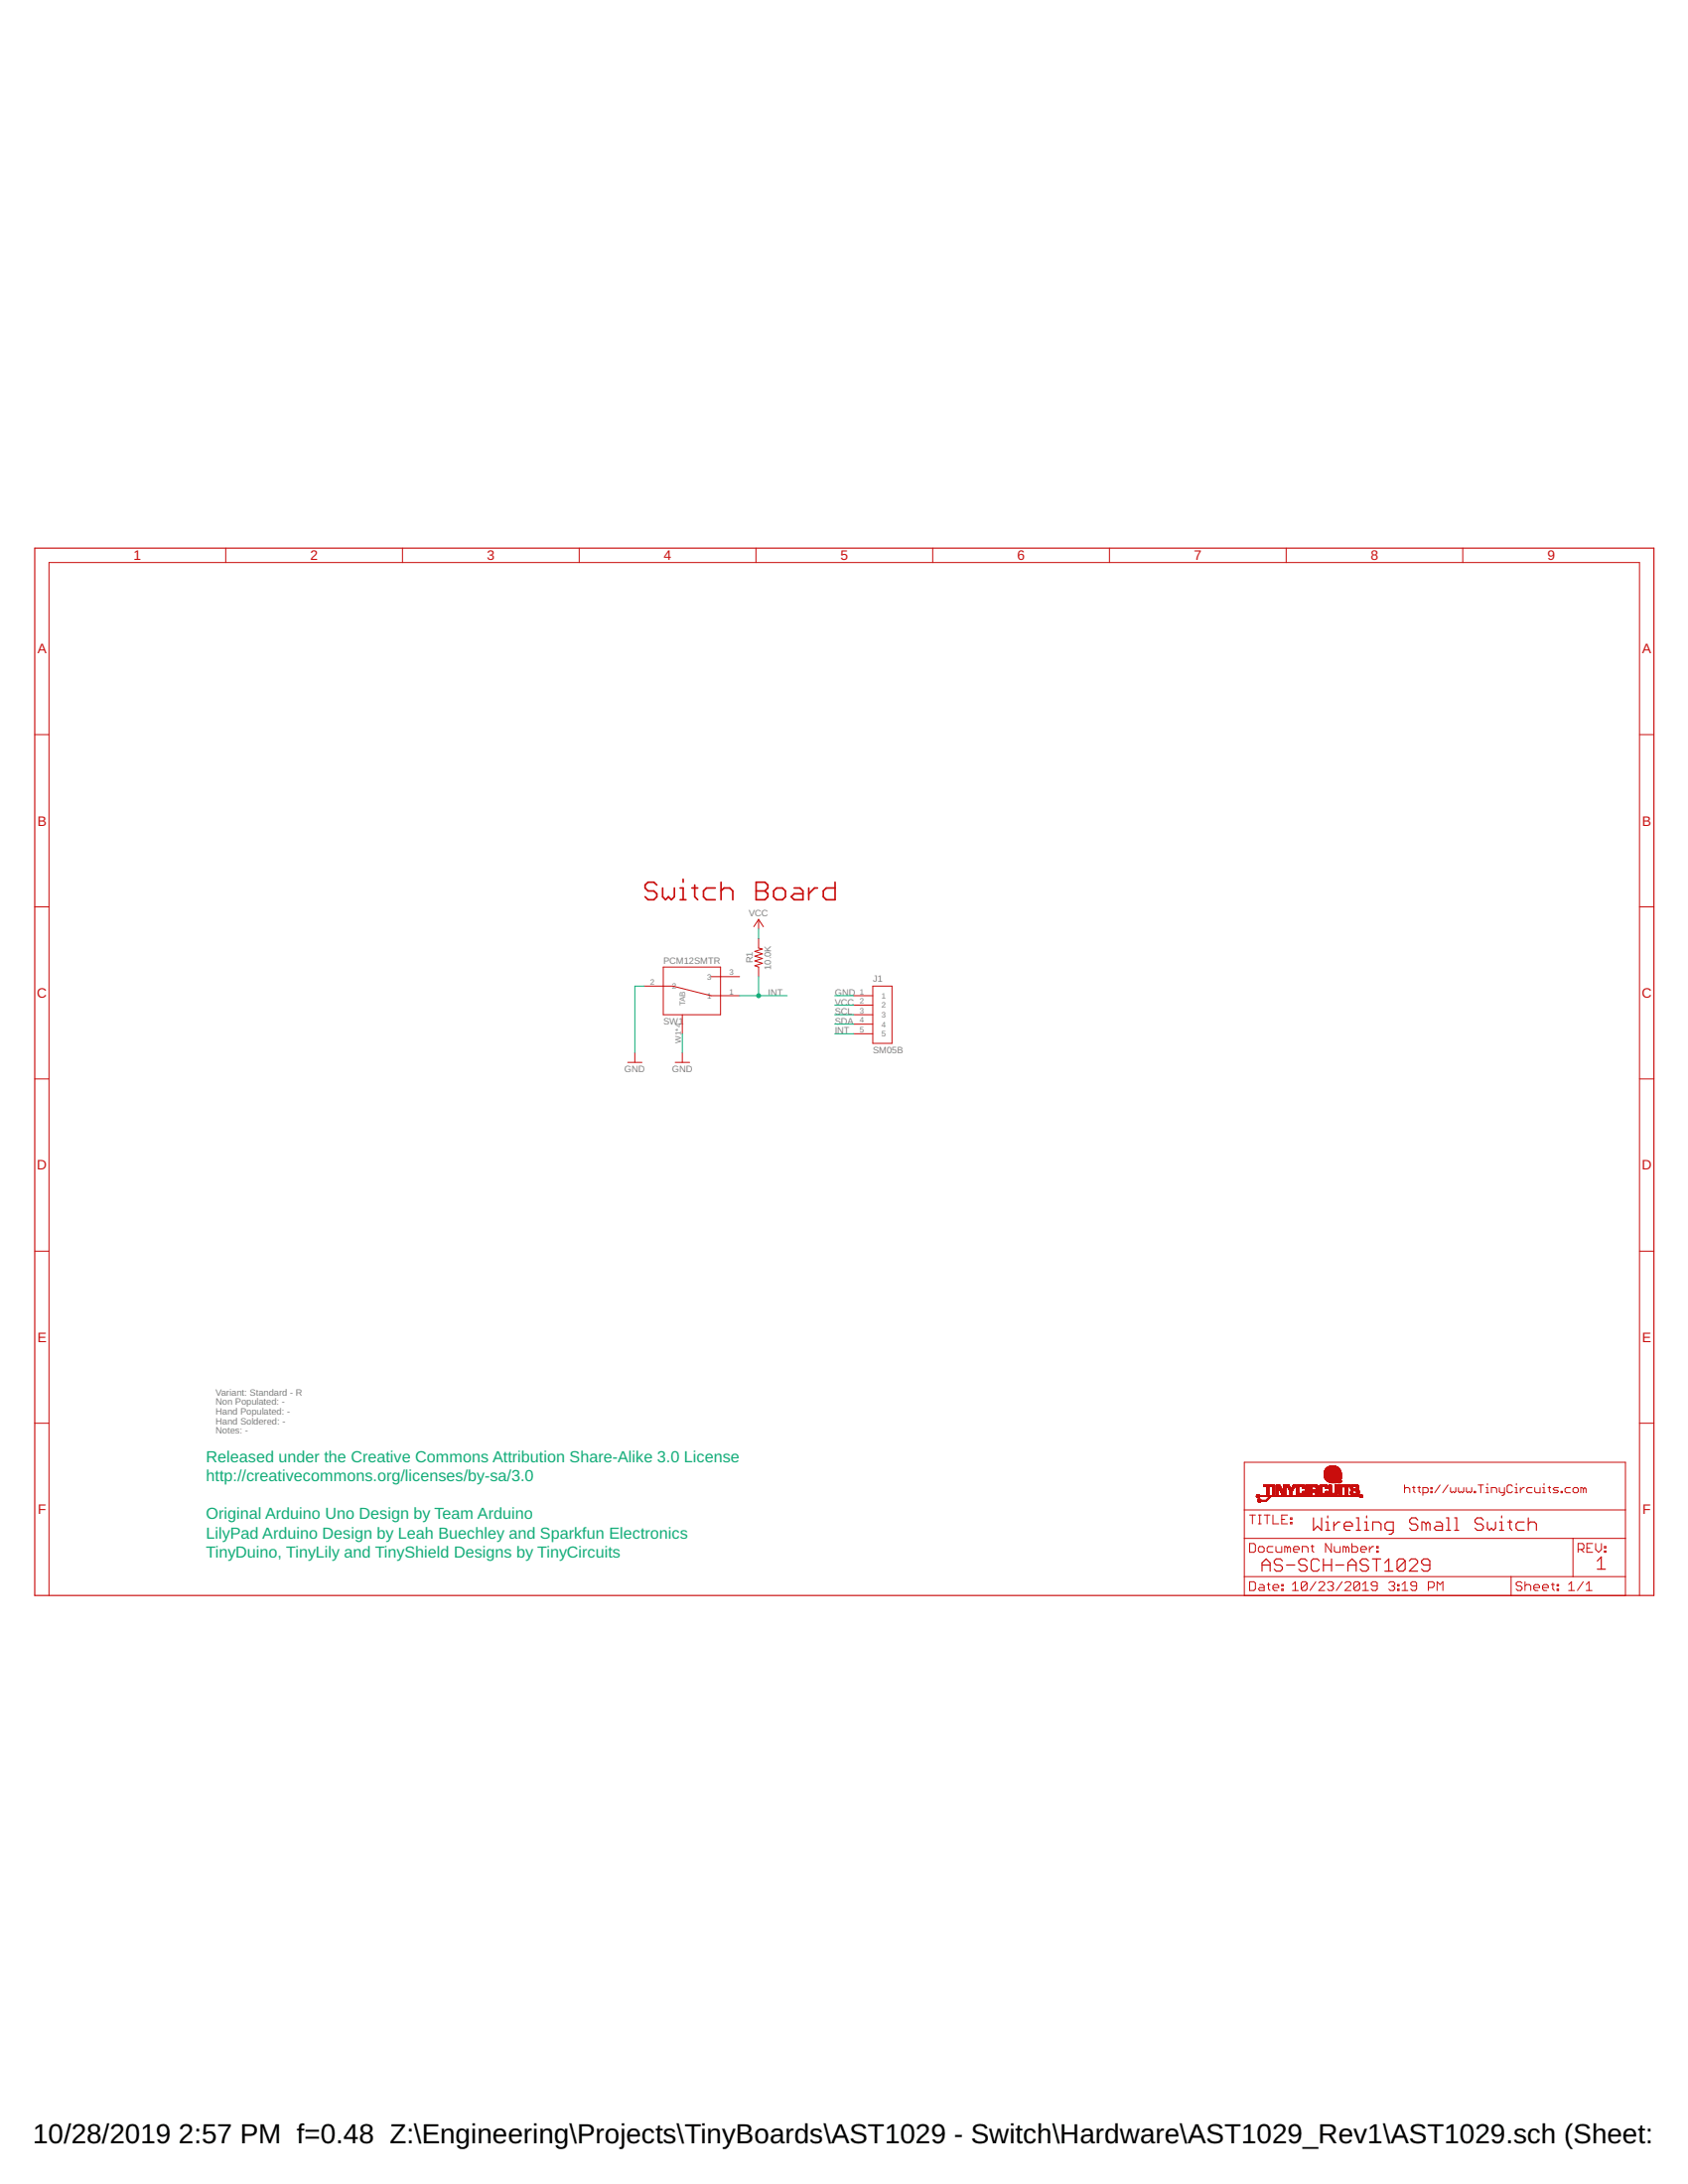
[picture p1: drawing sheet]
<svg xmlns="http://www.w3.org/2000/svg" width="216mm" height="279mm" viewBox="0 0 216 279" stroke-linecap="round" stroke-linejoin="round" font-family="sans-serif">
<g fill="none" stroke="#c90d0c" stroke-width=".15">
<path d="M4.4 70.1h207.1v134h-207.1zM164 199.7l-.2-.3h-.6l-.2 .3v.2l.2 .3h.6l.2 .3v.2l-.2 .3h-.6l-.2-.3M167.2 199.7l-.3-.3h-.5l-.3 .3v.2l.3 .3h.5l.3 .3v.2l-.3 .3h-.5l-.3-.3M168 194.2v1.6l.5-.6 .5 .6v-1.6M168.7 199.7l-.2-.3h-.5l-.3 .3v1l.3 .3h.5l.2-.3M169.3 199.4v1.6M169.6 194.7h.2v1.1M169.6 195.8h.5M169.8 193.9v.3M170.3 199.4v1.6M170.6 194.7v1.1M171.4 194.7h-.3l-.5 .5"/>
<path d="M171.9 195.2h1.1v-.2l-.3-.3h-.5l-.3 .3v.5l.3 .3h.5M173.5 195.8h.5M173.5 194.2h.3v1.6M174.5 194.7h.3v1.1M174.5 195.8h.5M174.8 193.9v.3M175 199.7l-.2-.3h-.6l-.2 .3v.2l.2 .3h.6l.2 .3v.2l-.2 .3h-.6l-.2-.3M175.5 199.4h1.1M175.6 195.8v-1.1h.8l.2 .3v.8M176.1 199.4v1.6M177.1 199.9l.5-.5v1.6M178.2 195.8h-.8l-.3-.3v-.5l.3-.3h.8v1.3l-.3 .3h-.2"/>
<path d="M179.7 199.7l-.2-.3h-.6l-.2 .3v1M179.7 199.7v1l-.2 .3h-.6l-.2-.3M179.7 199.7l-1 1M180.3 199.7l.2-.3h.5l.3 .3v.2l-1 1.1h1M181.3 194.5l-.2-.3h-.5l-.3 .3v.2l.3 .3h.5l.2 .2v.3l-.2 .3h-.5l-.3-.3M182.4 195l-.3-.3h-.2v1.1M182.4 195v.8M182.4 195l.2-.3 .3 .3v.8M183.7 194.7h.5l.3 .3v.8h-.8l-.3-.3 .3-.3h.8M185 195.8h.5M185 194.2h.3v1.6M186.1 195.8h.5"/>
<path d="M186.1 194.2h.2v1.6M189.7 194.5l-.2-.3h-.6l-.2 .3v.2l.2 .3h.6l.2 .2v.3l-.2 .3h-.6l-.2-.3M190.2 194.7v.8l.3 .3 .3-.3 .2 .3 .3-.3v-.8M191.8 194.7h.3v1.1M191.8 195.8h.5M192.1 193.9v.3M192.8 194.7h.6M193.1 194.5v1l.3 .3M194.9 194.7h-.7l-.3 .3v.5l.3 .3h.7M195.5 195l.2-.3h.6l.2 .3v.8M195.5 194.2v1.6M204.3 199.7l.5-.5v1.5"/>
<path d="M161.4 201v-1.1l.5-.5 .6 .5v1.1M161.4 200.2h1.1M164.5 200.2h1.1M169.3 200.2h1M170.8 200.2h1.1M172.4 200.2h1.1M172.4 201v-1.1l.5-.5 .6 .5v1.1M177.1 201h1.1M182.9 200.2h-.8l-.3-.3v-.2l.3-.3h.5l.3 .3v1l-.3 .3h-.5l-.3-.3M204.3 200.7h1"/>
</g>
<g fill="none" stroke="#c90d0c" stroke-width=".21">
<path d="M84 113.2l-.4-.3h-.7l-.4 .3v.4l.4 .4h.7l.4 .3v.4l-.4 .4h-.7l-.4-.4M84.8 113.6v1.1l.3 .4 .4-.4 .4 .4 .4-.4v-1.1M87 115.1h.7M87 113.6h.4v1.5M87.4 112.5v.4M88.5 113.6h.7M88.9 113.2v1.5l.3 .4M91.5 113.6h-1.1l-.4 .4v.7l.4 .4h1.1M92.2 114l.4-.4h.7l.4 .4v1.1M92.2 112.9v2.2M96.7 112.9h1.1l.4 .3v.4l-.4 .4 .4 .3v.4l-.4 .4h-1.1zM96.7 114h1.1"/>
<path d="M99 114l.3-.4h.8l.4 .4v.7l-.4 .4h-.8l-.3-.4zM101.6 113.6h.7l.4 .4v1.1h-1.1l-.4-.4 .4-.4h1.1M103.4 113.6v1.5M104.6 113.6h-.4l-.8 .7M106.8 112.9v2.2h-1.1l-.4-.4v-.7l.4-.4h1.1"/>
</g>
<g fill="none" stroke="#c90d0c" stroke-width=".13">
<path d="M28.9 70.1v1.9M51.5 70.1v1.9M74.1 70.1v1.9M96.7 70.1v1.9M119.3 70.1v1.9M141.9 70.1v1.9M164.5 70.1v1.9M187.1 70.1v1.9M4.4 94h1.9M209.7 94h1.8M4.4 116h1.9M97 117.6v1.3"/>
<path d="M97 117.6l.6 1M97 117.6l-.6 1M209.7 116h1.8M4.4 138h1.9M80.3 135.9h1.8M81.2 134.7v1.2M82.4 126.2h3.7l4.8 1.2h3.7M84.8 123.7h7.4v6.1h-7.4zM86.4 135.9h1.8M87.3 129.8v2.4M87.3 134.7v1.2M90.9 124.9h3.7"/>
<path d="M97 120.1v1.2l.5 .1-1 .3 1 .3-1 .3 1 .3-1 .3 1 .3-1 .3 .5 .2v1.2M109.2 127.4h2.4M109.2 128.6h2.4M109.2 129.8h2.4M109.2 131h2.4M109.2 132.2h2.4M111.6 126.2h2.5v7.3h-2.5zM209.7 138h1.8M4.4 160.1h1.9M209.7 160.1h1.8M4.4 182.1h1.9M159.2 187.1h48.7v17h-48.7z"/>
<path d="M159.2 196.8h48.7M159.2 193.2h48.7M159.8 197.5h.6l.2 .2v.7l-.2 .2h-.6zM159.8 193.8h.8M160.2 193.8v1.1M160.7 191.5h.1M160.7 191.4h.1M160.7 191.5h.4M160.7 191.3h.1M160.8 191.3h.2M160.8 191.6h.2M160.8 191.2h.2"/>
<path d="M160.8 191.3l-.1 .1M160.9 192.1h.3M160.9 192l.2 .1M160.9 192h.1M160.9 191.9h.1M160.9 191.9h.3M161 193.8h.3M161 194.9h.3M161 192.2h.2M161 191.8h.2M161 191.3h.1M161 191.3h13"/>
<path d="M161 191.5h13M161 191.4h13M161 191.9h-.1M161.1 191.3h-.4M161.1 191.9h.2M161.1 191.5h-.1M161.1 197.8h.4l.2 .2v.4l-.2 .2h-.4l-.1-.2v-.4zM161.1 193.8v1.1M161.1 191.9h1M161.2 192h.8M161.2 192h.9M161.3 192l-.2 .1"/>
<path d="M161.6 190.1h1.1M161.6 190h1.1M161.6 190h1M161.6 190.2h1M161.6 190.1h1M161.7 193.8h.7M162 191.9h.1M162 190.2h.3M162 190.3h.3M162 191h.3M162 190.5h.3M162 190.8h.3"/>
<path d="M162 190.6h.3M162 191.3h.3M162 191.2h.3M162 191.1h.3M162 190.9h.3M162 190.7h.3M162 190.4h.3M162.1 191.3h.1M162.1 191.8h.1M162.1 193.8v1.1M162.2 191.9h-.2M162.2 191.7h.1"/>
<path d="M162.2 191.8h-.1M162.2 191.6h.2M162.3 191.7h-.2M162.3 191.6h.1M162.4 191.7h-.2M162.4 191.5h.1M162.4 191.6h-.2M162.5 191.5l-.2 .1M162.8 190.3h.2M162.8 191h.2M162.8 190.5h.2M162.8 190.8h.2"/>
<path d="M162.8 190.6h.2M162.8 191.2h.2M162.8 191.1h.2M162.8 190.9h.2M162.8 190.7h.2M162.8 190.4h.2M162.8 190.2h.2M162.8 190.1h.2M162.8 190h.2M162.8 191.3h.2M162.8 193.8v1.1h.8M162.8 197.8h-.6l-.1 .2v.4l.1 .2h.6"/>
<path d="M163.2 197.8v.6l.2 .2h.5v-.8M163.2 190h.5M163.2 190.3h.3M163.2 191h.3M163.2 190.5h.3M163.2 190.8h.3M163.2 190.6h.3M163.2 191.2h.3M163.2 191.1h.3M163.2 190.9h.3M163.2 190.7h.3M163.2 190.4h.3"/>
<path d="M163.2 190.3h.6M163.2 190.2h.6M163.2 190.1l.6 .1M163.2 190.1h.5M163.3 190h.4M163.3 191.3h.2M163.5 190.3h.3M163.6 190.4h.3M163.6 190.3l.3 .1M163.6 190.5h.3M163.6 190.5h.4M163.7 190.6h.3"/>
<path d="M163.7 190.6l.3 .1M163.7 190.7h.3M163.7 190.7h.4M163.8 190.8h.3M163.8 190.8l.3 .1M163.8 190.9h.3M163.9 191h.6M163.9 190.9h.3M163.9 191.1h.6M163.9 194.4h.4M164 191.1h.5M164 191.2h.5"/>
<path d="M164 191.3h.4M164.1 191.3h.3M164.2 190.3h.3M164.2 190.5h.3M164.2 190.8h.3M164.2 190h.2M164.2 190.6h.3M164.2 190.9h.3M164.2 190.7h.3M164.2 190.4h.3M164.2 190.2h.3M164.2 190.1h.3"/>
<path d="M164.2 190h.3M164.6 190h.2M164.6 190h.3M164.6 190.1h.3M164.7 190.1l.3 .1M164.7 193.8h-.8v1.1h.8M164.7 198l-.2-.2h-.2v.8M164.7 198l.2-.2 .2 .2v.6M164.7 198v.6M164.7 190.2h.3M164.7 190.3h.3M164.8 190.3l.3 .1"/>
<path d="M164.8 190.4h.3M164.8 190.5h.7M164.9 190.5h.5M164.9 190.6h.5M165 190.7h.3M165 190.8h.3M165 191h.3M165 191.2h.3M165 191.1h.3M165 190.9h.3M165 191.3h.2M165.1 194.8h.1v.1h-.1z"/>
<path d="M165.1 194.2h.1v.2h-.1zM165.1 191.3h.1M165.2 190.4h.3M165.2 190.3h.3M165.3 190.2h.3M165.4 190.1h.3M165.4 190h.3M165.4 198.2h.8v-.2l-.2-.2h-.4l-.2 .2v.4l.2 .2h.4M165.5 190h.2M165.5 190.3l-.3 .1M165.6 190.3h-.4M165.7 190.1l-.4 .1"/>
<path d="M165.7 190.1h-.3M165.7 190h-.3M165.8 190.3h.3M165.8 191h.3M165.8 190.5h.3M165.8 190.8h.3M165.8 190.6h.3M165.8 191h.4M165.8 190.9h.3M165.8 190.7h.3M165.8 190.4h.3M165.8 190.2h.3"/>
<path d="M165.8 191l1.1 .1M165.8 191.1h1.1M165.8 190.2h1.1M165.8 190.1h1.1M165.9 191.2h1M165.9 191.1h1M165.9 190.1h1M165.9 191.2h.9M165.9 190.1h.9M165.9 190h.9M166 190h.8M166 190h.7"/>
<path d="M166 191.3h.7M166.1 191.3h.5M166.2 190.2h-.4M166.2 189.9h.4M166.6 198.6v-.8h.5l.2 .2v.6M166.6 190.2h.3M166.6 191h.3M166.6 190.3h.3M166.6 190.9h.3M166.6 190.8h.3M166.6 190.4h.3M166.9 191h-.3"/>
<path d="M167 190.3h.3M167 191h.3M167 190.5h.3M167 190.8h.3M167 190.6h.3M167 191.2h.3M167 191.1h.3M167 190.9h.3M167 190.7h.3M167 190.4h.3M167 190.2h.3M167 190.1h.3"/>
<path d="M167 190h.3M167 191.3h.3M167.1 191.3h.2M167.5 190.3h.3M167.5 191h.3M167.5 190.5h.3M167.5 190.8h1M167.5 190h.9M167.5 191.3h.3M167.5 191.2h.3M167.5 191.1h.3M167.5 190.9h.3"/>
<path d="M167.5 190.8h1.1M167.5 190.7h.9M167.5 190.7h1M167.5 190.6h1.1M167.5 190.6h.3M167.5 190.4h.3M167.5 190.2h.3M167.5 190.2h1.1M167.5 190.1h1.1M167.5 190.1h1M167.5 190h1M167.7 197.8h.3"/>
<path d="M167.9 197.7v.7l.1 .2M168.2 190.6h.4M168.3 190.9h.3M168.3 190.6h.3M168.3 191h.3M168.3 190.5h.3M168.3 190.2h.3M168.3 191.2h.3M168.3 191.1h.3M168.3 190.3h.3M168.3 191.3h.3M168.3 190.4h.3"/>
<path d="M168.6 190.6l-1.1 .1M168.6 190.8l-1.1 .1M168.6 191.2h-.3M168.7 190.5h.3M168.7 190.8h.3M168.7 190.6l.3 .1M168.7 190.9h.3M168.7 190.7h.3M168.7 190.6h.3M168.7 190.4h.3M168.7 190.3h.3M168.7 191h.4"/>
<path d="M168.7 190.2h.4M168.8 191h1M168.8 191h.3M168.8 190.2h.3M168.8 191.1h1M168.8 190.2h1M168.8 190.1h1M168.8 191.2h1M168.8 190h1M168.9 191.2h.8M168.9 191.3h.8M168.9 190h.8"/>
<path d="M169 190h.7M169 191.3h.6M169.1 189.9h.4M169.4 188.8h.2M169.4 188.7h.2M169.4 188.7h1M169.4 188.7h.9M169.4 188.6h.9M169.4 188.5h.9M169.4 188.5h1M169.4 188.9h.2M169.4 188.4h1.7"/>
<path d="M169.4 188.4h1.6M169.4 189h.7M169.4 189h.3M169.4 188.9l.3 .1M169.4 188.3h1.6M169.4 188.2l1.5 .1M169.4 188.2h1.5M169.4 189.1h.8M169.4 189h.8M169.5 189.1h.9M169.5 189.1h.8M169.5 188.2h1.3"/>
<path d="M169.5 188.1h1.3M169.5 190.2h.3M169.5 191h.3M169.5 189.2h1M169.5 188l1.3 .1M169.5 188h1M169.5 190.3h.3M169.5 189.3h1.1M169.6 190.9h.2M169.6 190.8h.2M169.6 190.4h.2M169.6 188h.8"/>
<path d="M169.6 189.3h1M169.6 187.9h.8M169.6 189.4h1M169.7 189.4h1M169.7 188.9h.1M169.7 188.8h.1M169.7 187.8h.7M169.7 189.4l1.1 .1M169.8 187.8h.7M169.8 189.5h1M169.8 189h.2M169.8 189h.1"/>
<path d="M169.8 188.7h.6M169.8 187.7h.7M169.9 188.7l.6 .1M169.9 187.7h1.1M169.9 189.5h.9M169.9 188.8h.7M169.9 189.6h1M169.9 187.6h1M170 188.9h.7M170 187.6h.9M170 190.3h.3M170 191h.3"/>
<path d="M170 190.5h.3M170 190.8h.3M170 190h.2M170 190.6h.3M170 191h1.1M170 190.9h.3M170 190.7h.3M170 190.4h.3M170 190.2h.3M170 190.1h.3M170 190h.3M170 189.6h.9"/>
<path d="M170 191.1h1.1M170 191.1h1M170.1 191.2h.9M170.1 189.6l.8 .1M170.1 188.9h.6M170.1 188.9l.6 .1M170.1 187.6h.7M170.2 191.3h.7M170.2 189h.6M170.2 189.7h.7M170.2 191.3h.6M170.3 197.5v1.1l-.8-1.1v1.1"/>
<path d="M170.3 189.7h.6M170.3 189h.5M170.4 188.5h-1M170.4 188.6h.1M170.4 187.5h.1M170.4 189.1h.5M170.4 188.7h.1M170.4 188.5h.1M170.5 189.1h.4M170.5 188.5h.6M170.5 187.7h-.7M170.5 187.9h.2"/>
<path d="M170.5 187.8h.2M170.5 188.6h-.1M170.6 188h.1M170.6 189.2h.4M170.6 188.5h.5M170.6 188.7h.4M170.6 188.7h.5M170.6 188.6h.5M170.6 189.3h.5M170.6 187.7h.5M170.7 197.8v.6l.2 .2h.5v-.8M170.7 188.8h.3"/>
<path d="M170.7 189.3h.4M170.7 187.7h.4M170.8 191h.3M170.8 188.8h.2M170.8 187.8h.4M170.8 189.4h.4M170.8 188.9h.3M170.8 188h.5M170.8 187.9h.5M170.8 188h.6M170.8 190.3h.3M170.8 190.5h.3"/>
<path d="M170.8 190.8h.3M170.8 190.6h.3M170.8 190.9h.3M170.8 190.7h.3M170.8 190.4h.3M170.8 190.2h.3M170.8 190.1h.3M170.8 190h.3M170.8 189.4l.5 .1M170.8 188.9l.3 .1M170.8 188l.6 .1M170.9 189.5h.4"/>
<path d="M170.9 189h.3M170.9 188.1h.5M171 189.6h.4M171 189.1h.3M171 188.2h.4M171 188.2h.5M171 188.2l.5 .1M171.1 189.2h.2M171.1 188.4h-1.7M171.1 188.3h.4M171.1 189.7h.3M171.1 189.2h.3"/>
<path d="M171.1 191h-.3M171.2 189.3h.2M171.2 188.9h.3M171.2 188.8h.3M171.2 188.7h.3M171.2 188.6h.3M171.2 188.5h.3M171.2 188.4h.3M171.2 188.3h.3M171.2 189.3h.3M171.3 189.4h.2M171.3 189h.2"/>
<path d="M171.3 190.3h.3M171.3 191h.3M171.3 190.5h.3M171.3 190.8h.3M171.3 190h.3M171.3 190.6h.3M171.3 191.3h.3M171.3 191.2h.3M171.3 191.1h.3M171.3 190.9h.3M171.3 190.7h.3M171.3 190.4h.3"/>
<path d="M171.3 190.2h.3M171.3 190.1h.3M171.3 191.3h.2M171.3 189.1h.2M171.4 189.5h.1M171.4 189.1h.1M171.4 189.5h.2M171.4 189.6h.2M171.4 189.2h.1M171.5 189.2h.1M171.5 189.6h.1M171.5 189.2v.1"/>
<path d="M171.7 190.1h1M171.7 190h1M171.7 190.2h1M171.7 190.2h.6M172 190.3h.3M172 191h.3M172 190.5h.3M172 190.8h.3M172 190.6h.3M172 191.2h.3M172 191.1h.3M172 190.9h.3"/>
<path d="M172 190.7h.3M172 190.4h.3M172 190.2h.3M172.1 191.3h.2M172.1 198l-.1-.2h-.2v.8M172.1 198v.6M172.1 198l.2-.2 .2 .2v.6M172.4 190.2h.3M172.7 191h.3M172.7 190.9h.3M172.8 190.3h.2M172.8 190.5h.6"/>
<path d="M172.8 191.1h1M172.8 191l.3 .1M172.8 190.4h.3M172.8 190.4h.2M172.8 190.2h.2M172.8 190.2h.3M172.8 190.2h1M172.8 191.2h1M172.8 190.6h.9M172.8 190.5h.9M172.8 190.1h1M172.8 190.6h1"/>
<path d="M172.8 191.2h.9M172.8 190h.9M172.9 190.6h.9M172.9 197.5v1.1h.6l.2-.2v-.4l-.2-.2h-.6M172.9 190h.8M172.9 191.3h.8M173 190.7h.8M173 191.3h.6M173.1 189.9h.4M173.2 190.7h.6M173.5 191.1h.3M173.5 190.2h.3"/>
<path d="M173.5 190.5h.1M173.5 191h.3M173.5 190.8h.3M173.5 190.3h.3M173.6 190.9h.2M173.6 190.8h.2M173.9 191.5h.1M173.9 191.3h.3M173.9 191.5h.3M173.9 191.3h.1M173.9 191.2h.3M174 191.6h.2"/>
<path d="M174 198.2h.8v-.2l-.2-.2h-.4l-.2 .2v.4l.2 .2h.4M174 191.2h.1M174.1 191.5h.1M174.1 191.3h.1M174.2 191.5h.1M174.2 191.3h.1M174.2 191.4h.1M175.2 197.8v.8M175.7 197.8h-.2l-.3 .4M176.1 198.4h.2v.2h-.2zM176.1 197.8h.2v.2h-.2zM179.6 190v1"/>
<path d="M179.6 190.5l.2-.2h.3l.2 .2v.5M180.7 190.3h.3M180.8 190.1v.7l.2 .2M181.3 190.3h.4M181.5 190.1v.7l.2 .2M182 191h.5l.2-.2v-.3l-.2-.2h-.5v1M183 190.3h.2v.2h-.2zM183 190.8h.2v.2h-.2zM184.2 190l-.7 1M185.2 190l-.7 1M185.5 190.3v.5l.2 .2 .2-.2 .1 .2 .2-.2v-.5M186.5 190.3v.5l.2 .2 .2-.2 .1 .2 .2-.2v-.5"/>
<path d="M187.6 190.3v.5l.1 .2 .2-.2 .2 .2 .1-.2v-.5M188.6 190.8h.1v.2h-.1zM189.1 190h.6M189.4 190v1M190.1 190.3h.1v.7M190.1 191h.3M190.2 189.8v.2M190.8 191v-.7h.5l.1 .2v.5M191.8 190.3v.5l.1 .2h.5M192.4 190.3v.8l-.1 .2h-.2M193.4 190.1l-.1-.1h-.4l-.1 .1v.7l.1 .2h.4l.1-.2M193.8 190.3h.2v.7"/>
<path d="M193.8 191h.3M194 189.8v.2M194.5 190.3v.7M195 190.3h-.2l-.3 .3M196 190.3h-.5l-.2 .2v.3l.2 .2h.5M196.3 190.3v.5l.2 .2h.5v-.7M197.3 190.3h.2v.7M197.3 191h.4M197.5 189.8v.2M198 190.3h.3M198.2 190.1v.7l.1 .2M199.3 190.3h-.5l-.2 .2 .2 .1h.4l.1 .2-.1 .2h-.6"/>
<path d="M199.7 190.8h.1v.2h-.1zM200.9 190.3h-.6l-.1 .2v.3l.1 .2h.6M201.2 196.8v4.9M201.4 190.3h.3l.2 .2v.3l-.2 .2h-.3l-.2-.2v-.3zM201.8 198.2h.6l.2-.2v-.3l-.2-.2h-.6v1.1M202.2 198.2l.4 .4M202.5 190.5l-.1-.2h-.2v.7M202.5 190.5v.5M202.5 190.5l.2-.2 .2 .2v.5M203 198h.3M203.7 197.5h-.7v1.1h.7M204.1 197.5v.7l.4 .4 .3-.4v-.7"/>
<path d="M205.2 198.4h.2v.2h-.2zM205.2 197.8h.2v.2h-.2zM209.7 182.1h1.8M6.3 204.1v-132.1h203.4v132.1M159.2 201.7h48.7M159.8 202.4h.6l.2 .1v.8l-.2 .2h-.6zM161.1 202.7h.4l.2 .2v.6h-.6l-.1-.2 .1-.2h.6M162.1 202.7h.3M162.2 202.5v.8l.2 .2M162.8 203.1h.8v-.2l-.2-.2h-.4l-.2 .2v.4l.2 .2h.4M163.9 203.3h.2v.2h-.2zM163.9 202.7h.2v.2h-.2z"/>
<path d="M165.3 203.5h.8M165.3 202.7l.4-.3v1.1M167.2 202.5v.8l-.2 .2h-.4l-.2-.2M167.2 202.5l-.2-.1h-.4l-.2 .1v.8M167.2 202.5l-.8 .8M168.3 202.4l-.7 1.1M168.7 202.5l.1-.1h.4l.2 .1v.2l-.7 .8h.7M169.8 202.5l.2-.1h.3l.2 .1v.2l-.2 .2M170.2 202.9h.1M170.3 202.9l.2 .2v.2l-.2 .2h-.3l-.2-.2M171.7 202.4l-.8 1.1M172 202.5l.2-.1h.4l.2 .1v.2l-.8 .8h.8"/>
<path d="M173.9 202.5v.8l-.2 .2h-.4l-.2-.2M173.9 202.5l-.2-.1h-.4l-.2 .1v.8M173.9 202.5l-.8 .8M174.3 203.5h.7M174.3 202.7l.3-.3v1.1M176.1 202.9h-.5l-.2-.2v-.2l.2-.1h.4l.1 .1v.8l-.1 .2h-.4l-.2-.2M177.6 202.5l.2-.1h.4l.2 .1v.2l-.2 .2M178 202.9h.2M178.2 202.9l.2 .2v.2l-.2 .2h-.4l-.2-.2M178.8 203.3h.1v.2h-.1zM178.8 202.7h.1v.2h-.1zM179.3 203.5h.8"/>
<path d="M179.3 202.7l.4-.3v1.1M181.2 202.9h-.6l-.2-.2v-.2l.2-.1h.4l.2 .1v.8l-.2 .2h-.4l-.2-.2M182.7 203.1h.5l.2-.2v-.4l-.2-.1h-.5v1.1M183.8 203.5v-1.1l.4 .3 .4-.3v1.1M193.3 201.7v2.4M194.7 202.5l-.2-.1h-.4l-.2 .1v.2l.2 .2h.4l.2 .2v.2l-.2 .2h-.4l-.2-.2M195.1 202.9l.1-.2h.4l.2 .2v.6M195.1 202.4v1.1M196.2 203.1h.7v-.2l-.2-.2h-.3l-.2 .2v.4l.2 .2h.3M197.3 203.1h.7v-.2l-.2-.2h-.3l-.2 .2v.4l.2 .2h.3M198.4 202.7h.4M198.6 202.5v.8l.2 .2"/>
<path d="M199.2 203.3h.1v.2h-.1zM199.2 202.7h.1v.2h-.1zM200.6 203.5h.8M200.6 202.7l.4-.3v1.1M202.5 202.4l-.7 1.1M202.9 203.5h.7M202.9 202.7l.3-.3v1.1"/>
</g>
<path d="M97 118.9v1.2M82.4 126.2h-1.2v8.5M87.3 132.2v2.5M94.6 127.4h6.1M97 124.9v2.5M106.8 127.4h2.4M106.8 131h2.4M106.8 129.8h2.4M106.8 128.6h2.4M106.8 132.2h2.4" fill="none" stroke="#0dab76" stroke-width=".13"/>
<circle cx="97" cy="127.4" r=".25" fill="#0dab76" stroke="#0dab76" stroke-width=".13"/>
<g font-size="3.5">
<text x="4.2" y="274.2">10/28/2019</text>
<text x="22.9" y="274.2">2:57 PM f=0.48 Z:\Engineering\Projects\TinyBoards\AST1029 - Switch\Hardware\AST1029_Rev1\AST1029.sch (Sheet: 1/1</text>
</g>
<g font-size="2.1" fill="#0dab76">
<text x="26.4" y="187.1">Released under the Creative Commons Attribution Share-Alike 3.0 License</text>
<text x="26.4" y="189.5">http://creativecommons.org/licenses/by-sa/3.0</text>
<text x="26.4" y="194.4">Original Arduino Uno Design by Team Arduino</text>
<text x="26.4" y="196.8">LilyPad Arduino Design by Leah Buechley and Sparkfun Electronics</text>
<text x="26.4" y="199.2">TinyDuino, TinyLily and TinyShield Designs by TinyCircuits</text>
</g>
<g font-size="1.8" fill="#c90d0c">
<text x="17.1" y="71.7">1</text>
<text x="39.7" y="71.7">2</text>
<text x="62.3" y="71.7">3</text>
<text x="84.9" y="71.7">4</text>
<text x="107.5" y="71.7">5</text>
<text x="130.1" y="71.7">6</text>
<text x="152.7" y="71.7">7</text>
<text x="175.3" y="71.7">8</text>
<text x="197.9" y="71.7">9</text>
<text x="4.8" y="83.6">A</text>
<text x="210" y="83.6">A</text>
<text x="4.8" y="105.6">B</text>
<text x="210" y="105.6">B</text>
<text x="4.7" y="127.6">C</text>
<text x="210" y="127.6">C</text>
<text x="4.7" y="149.7">D</text>
<text x="210" y="149.7">D</text>
<text x="4.8" y="171.7">E</text>
<text x="210" y="171.7">E</text>
<text x="4.8" y="193.7">F</text>
<text x="210.1" y="193.7">F</text>
</g>
<g font-size="1.2" fill="#808080">
<text x="95.8" y="117.3">VCC</text>
<text x="84.9" y="123.4">PCM12SMTR</text>
<text x="96.3" y="123.2" transform="rotate(-90 96.3 123.2)">R1</text>
<text x="98.6" y="124.1" transform="rotate(-90 98.6 124.1)">10.0K</text>
<text x="111.6" y="125.6">J1</text>
<text x="84.8" y="131">SW1</text>
<text x="98.2" y="127.4">INT</text>
<text x="106.8" y="127.4">GND</text>
<text x="106.8" y="131">SDA</text>
<text x="106.8" y="129.8">SCL</text>
<text x="106.8" y="128.6">VCC</text>
<text x="79.9" y="137.1">GND</text>
<text x="86" y="137.1">GND</text>
<text x="106.8" y="132.2">INT</text>
<text x="111.6" y="134.7">SM05B</text>
<text x="27.6" y="179.8">Non Populated: -</text>
<text x="27.6" y="178.5">Variant: Standard - R</text>
<text x="27.6" y="181">Hand Populated: -</text>
<text x="27.6" y="182.2">Hand Soldered: -</text>
<text x="27.6" y="183.4">Notes: -</text>
</g>
<g font-size="1" fill="#808080">
<text x="83.2" y="126">2</text>
<text x="90.5" y="125.3">3</text>
<text x="93.3" y="124.8">3</text>
<text x="86" y="126.5">2</text>
<text x="87.7" y="128.7" transform="rotate(-90 87.7 128.7)">TAB</text>
<text x="90.5" y="127.7">1</text>
<text x="93.3" y="127.2">1</text>
<text x="110" y="127.2">1</text>
<text x="110" y="128.4">2</text>
<text x="110" y="129.6">3</text>
<text x="110" y="130.9">4</text>
<text x="112.8" y="127.7">1</text>
<text x="112.8" y="129">2</text>
<text x="112.8" y="130.2">3</text>
<text x="112.8" y="131.4">4</text>
<text x="87.1" y="133.5" transform="rotate(-90 87.1 133.5)">W1*4</text>
<text x="110" y="132.1">5</text>
<text x="112.8" y="132.6">5</text>
</g>
</svg>
